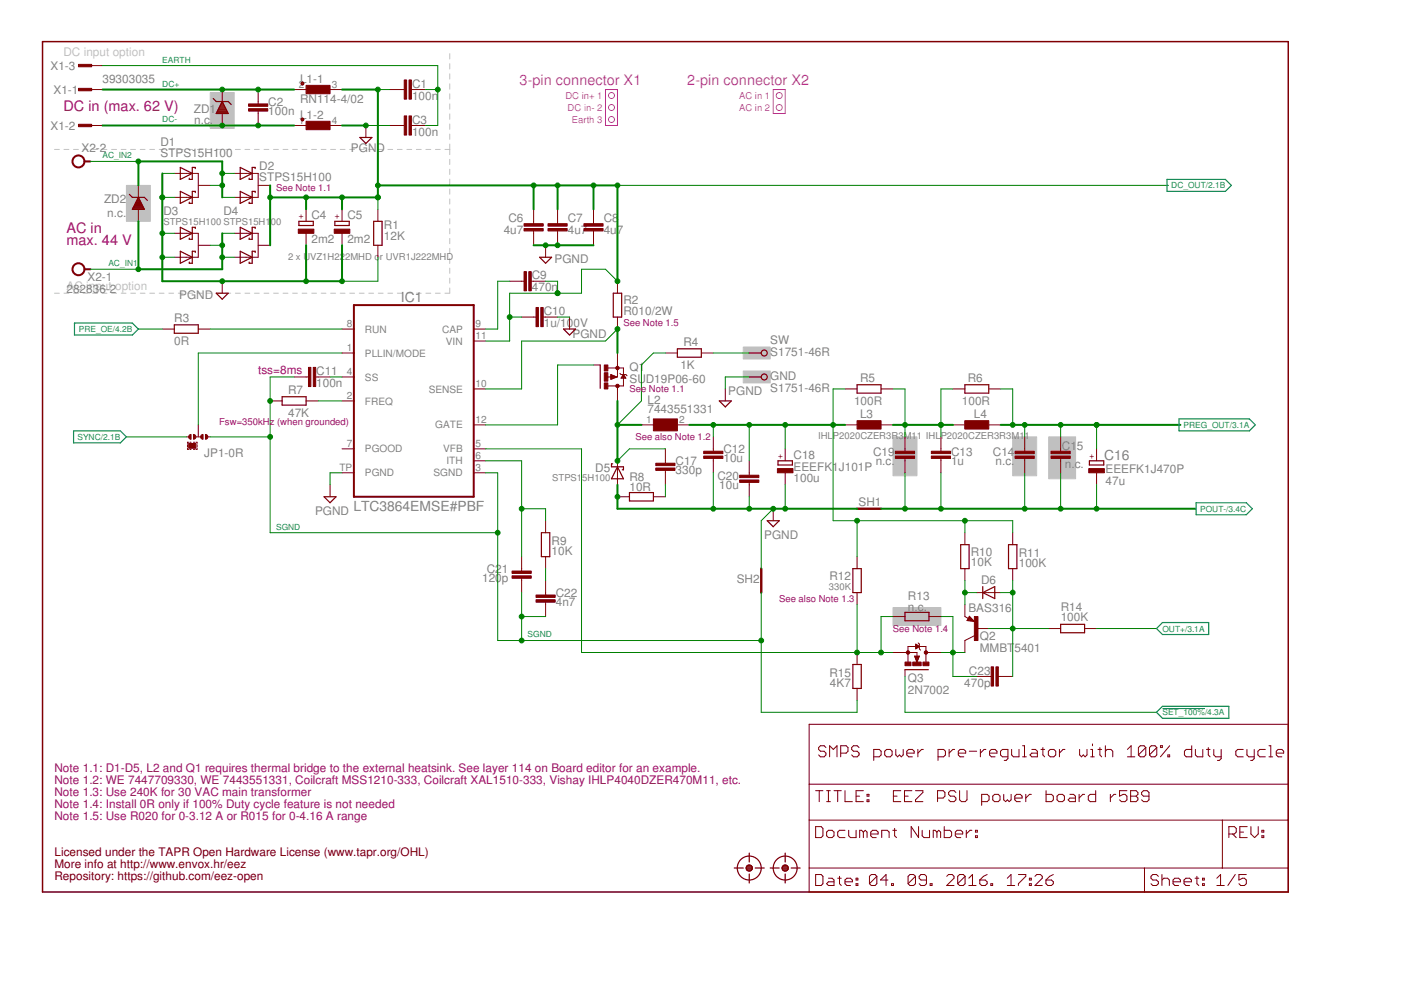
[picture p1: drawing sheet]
<svg xmlns="http://www.w3.org/2000/svg" width="297mm" height="210mm" viewBox="0 0 297 210" stroke-linecap="round" stroke-linejoin="round" font-family="sans-serif">
<g fill="#c0c0c0" stroke="#c0c0c0" stroke-width=".21">
<path d="M222.3 92.6h5.7v8.9h-5.7z"/>
<path d="M189.3 92.6h5.1v8.3h-5.1z"/>
<path d="M189.3 128.8h10.2v3.8h-10.2z"/>
<path d="M44.6 19.6h5.1v7.6h-5.1z"/>
<path d="M26.8 39.3h5.1v7.6h-5.1z"/>
<path d="M157.6 73.6h5.7v2.5h-5.7z"/>
<path d="M157.6 78.7h5.7v2.5h-5.7z"/>
<path d="M214.7 92.6h5.1v8.3h-5.1z"/>
</g>
<g fill="none" stroke="#c0c0c0" stroke-width=".21">
<path d="M95.4 11.4v1.1M95.4 13.5v1.1M95.4 15.6v1.2M95.4 17.8v1.1M95.4 19.9v1.1M11.6 31.7h1M13.6 31.7h1M15.6 31.7h1M17.6 31.7h1M19.6 31.7h1.1M21.7 31.7h1M23.7 31.7h1"/>
<path d="M25.7 31.7h1M27.7 31.7h1M29.7 31.7h1.1M31.7 31.7h1.1M33.8 31.7h1M35.8 31.7h1M37.8 31.7h1M39.8 31.7h1.1M41.8 31.7h1.1M43.9 31.7h1M45.9 31.7h1M47.9 31.7h1"/>
<path d="M49.9 31.7h1M51.9 31.7h1.1M54 31.7h1M56 31.7h1M58 31.7h1M60 31.7h1M62 31.7h1.1M64.1 31.7h1M66.1 31.7h1M68.1 31.7h1M70.1 31.7h1M72.1 31.7h1.1"/>
<path d="M74.1 31.7h1.1M76.2 31.7h1M78.2 31.7h1M80.2 31.7h1M82.2 31.7h1M84.2 31.7h1.1M86.3 31.7h1M88.3 31.7h1M90.3 31.7h1M92.3 31.7h1M94.3 31.7h1.1M95.4 22v1.2"/>
<path d="M95.4 24.2v1.1M95.4 26.3v1.1M95.4 28.4v1.1M95.4 30.5v2.3M95.4 33.8v1.1M95.4 35.9v1.1M95.4 38v1.1M95.4 40.1v1.1M95.4 42.2v1.1M95.4 44.3v1.1M95.4 46.4v1.1M95.4 48.5v1.1"/>
<path d="M95.4 50.6v1.1M95.4 52.7v1.1M95.4 54.8v1.1M95.4 56.9v1.1M95.4 59v1M11.6 62.2h1M13.6 62.2h1M15.6 62.2h1M17.6 62.2h1M19.6 62.2h1.1M21.7 62.2h1M23.7 62.2h1"/>
<path d="M25.7 62.2h1M27.7 62.2h1M29.7 62.2h1.1M31.7 62.2h1.1M33.8 62.2h1M35.8 62.2h1M37.8 62.2h1M39.8 62.2h1.1M41.8 62.2h1.1M43.9 62.2h1M45.9 62.2h1M47.9 62.2h1"/>
<path d="M49.9 62.2h1M51.9 62.2h1.1M54 62.2h1M56 62.2h1M58 62.2h1M60 62.2h1M62 62.2h1.1M64.1 62.2h1M66.1 62.2h1M68.1 62.2h1M70.1 62.2h1M72.1 62.2h1.1"/>
<path d="M74.1 62.2h1.1M76.2 62.2h1M78.2 62.2h1M80.2 62.2h1M82.2 62.2h1M84.2 62.2h1.1M86.3 62.2h1M88.3 62.2h1M90.3 62.2h1M92.3 62.2h1M95.4 61.1v1.1h-1.1"/>
</g>
<g fill="none" stroke="#800000" stroke-width=".21">
<path d="M19.2 19h2.5M19.2 13.9h2.5M47.1 19v2.5M54.7 19v3M62.4 19h2.5M70 19h2.5M82.7 19h3M87.2 19h3.1M19.2 26.6h2.5M29.3 39.3v2.5M37 36.8h5v5h-5M42 39.3h2.6"/>
<path d="M47.1 24.1v2.5M49.7 36.8h5v5h-5M54.7 39.3h2.6M54.7 23.6v3M62.4 26.6h2.5M70 26.6h2.5M77.6 26.6v2.5M82.7 26.6h3M87.2 26.6h3.1M29.3 44.4v2.5M37 49.5h5v5h-5M42 52h2.6"/>
<path d="M47.1 59.6v2.6M49.7 49.5h5v5h-5M54.7 52h2.6M64.9 44.4v2.5M64.9 49.5v2.5M72.5 44.4v2.5M72.5 49.5v2.5M80.1 44.4v2.5M80.1 52v2.5M108.1 59.6h3M112.6 59.6h3.1M113.1 44.4v3"/>
<path d="M113.1 49v3M115.7 52v2.5M118.2 44.4v3M118.2 49v3M125.8 44.4v3M125.8 49v3M130.9 59.6v2.6M34.4 69.8h2.6M42 69.8h2.6M62.4 79.9h3M66.9 79.9h3.1M72.5 79.9h2.5"/>
<path d="M72.5 74.8h2.5M72.5 69.8h2.5M100.4 72.3h2.6M100.4 69.8h2.6M110.6 67.2h3M115.2 67.2h3M120.8 67.2v2.6M125.8 77.4h1.5M128.9 78h3.3v3.8h-3.3M129.5 79.4l1.3 .5-1.3 .5zM129.5 80h1.2M129.5 79.8h1.1"/>
<path d="M129.5 79.7h.8M129.5 79.6h.5M129.5 79.5h.2M130.9 67.2v2.6M130.9 74.8v5.1h-2.1M131.4 79.2l.3 .2h1l.2 .3M131.8 80h.7M131.9 79.8h.6M132 79.7h.4M132.1 79.6h.2M132.1 79.5h.1M132.2 79.4l.5 .8h-1z"/>
<path d="M141.1 74.8h2.5M148.7 74.8h2.5M39.5 92.6h.8M39.8 94.3v.5M39.8 95v.3h.2M40 93.8h-.2v.2M40.3 93.8h.2M40.3 95.3h.2M41 93.8h.3M41 95.3h.3M41.5 92.6h1M41.5 93.8h.3v.2"/>
<path d="M41.8 94.3v.5M41.8 95v.3h-.3M42 90.1v2.5M43.8 92.6h.8M57.3 85h2.5M64.9 85h2.5M72.5 85h2.5M72.5 95.2h2.5M100.4 82.5h2.6M100.4 90.1h2.6M100.4 95.2h2.6M100.4 97.7h2.6"/>
<path d="M129.5 80.3h.3M129.5 80.2h.6M129.5 80.1h.9M130.9 81.8v3.2M130.9 97.7v5.1M131.7 80.1h.9M136 90.1h2.5M141.1 95.2v3M141.1 99.7v3.1M143.6 90.1h2.6M151.2 92.6v3.1M151.2 97.2v3"/>
<path d="M153.8 82.5v2.5M158.9 97.7v3.1M166.5 95.2v2.5M179.2 82.5h2.5M179.2 90.1h2.5M186.8 82.5h2.5M186.8 90.1h2.5M191.9 92.6v3.1M191.9 97.2v3M199.5 92.6v3.1M199.5 97.2v3M202 82.5h2.6"/>
<path d="M202 90.1h2.6M209.6 82.5h2.6M209.6 90.1h2.6M217.3 92.6v3.1M217.3 97.2v3M224.9 92.6v3.1M224.9 97.2v3M232.5 95.2v2.5M70 102.8v2.5M72.5 100.2h2.5M100.4 100.2h2.6M110.6 118v3.1"/>
<path d="M115.7 110.4v2.5M115.7 118v2.6M130.9 105.3h2.6M138.5 105.3h2.6M158.9 102.3v3M163.9 107.9v2.5M166.5 100.2v2.6M181.7 118v2.6M204.6 112.9v2.6M214.7 112.9v2.6M232.5 100.2v2.6M110.6 122.6v3"/>
<path d="M115.7 123.1v3.1M115.7 127.7v3M181.7 125.6v2.6M181.7 138.3v2.6M189.3 138.3h5.1v.9M189.3 130.7h2.6M193.9 139.1h1l-.5 1.3zM193.9 139.2h1M194 139.3h.8M194 139.4h.8M194.1 139.6h.6M194.1 139.7h.6"/>
<path d="M194.2 136.6l.7 .5-.7 .5zM194.2 137.5h.1M194.2 137.4h.2M194.2 137.3h.4M194.2 137.1h.6M194.2 137h.6M194.2 136.9h.5M194.2 136.8h.3M194.2 136.7h.1M194.2 139.8h.4M194.2 139.9h.4M194.7 136.3l.2 .3v1l.3 .2"/>
<path d="M196.3 138.3h3.2M197 130.7h2.5M204.6 120.6v2.5M204.6 128.2v2.5l.7 .4M205.5 130.7l1.1 1.1-1.6-.2zM206.6 134.8l-2 1v2.5M207.1 133.3h2.5M207.1 125.6h5.1M214.7 120.6v2.5M222.3 133.3h2.6M230 133.3h2.5M171.6 153.6h101.5v35.5h-101.5z"/>
<path d="M175.1 158.5l-.4-.4h-.8l-.3 .4v.4l.3 .4h.8l.4 .4v.4l-.4 .4h-.8l-.3-.4M178.2 159.7h1.2l.4-.4v-.8l-.4-.4h-1.2v2.4M181.7 146v2.5M182.1 158.5l-.4-.4h-.7l-.4 .4v.4l.4 .4h.7l.4 .4v.4l-.4 .4h-.7l-.4-.4M187.6 159.3l.4-.4h.8l.3 .4v.8l-.3 .4h-.8l-.4-.4zM189.9 158.9v1.2l.4 .4 .4-.4 .4 .4 .4-.4v-1.2M191.9 142v1.4M192.3 159.7h1.5v-.4l-.4-.4h-.7l-.4 .4v.8l.4 .4h.7M194.3 140h.2M194.3 140.1h.2M194.4 140.3h.1M194.6 158.9v1.6"/>
<path d="M195.8 158.9h-.4l-.8 .8M196.3 140.3v-3.2h-3.8v3.3M201.2 158.9v1.6M202.4 158.9h-.4l-.8 .8M203.2 159.7h1.5v-.4l-.4-.4h-.7l-.4 .4v.8l.4 .4h.7M205.5 159.3h1.6M207.1 143.4h3M207.9 158.9v1.6M209 158.9h-.4l-.7 .8M209.8 159.7h1.6v-.4l-.4-.4h-.8l-.4 .4v.8l.4 .4h.8M211.7 143.4h3M214.5 158.9v1.2l.4 .4h1.1v-1.6"/>
<path d="M216.8 158.1h.4v2.4M218.8 158.9h.7l.4 .4v1.2h-1.1l-.4-.4 .4-.4h1.1M220.7 158.9h.8M221.1 158.5v1.6l.4 .4M222.3 159.3l.4-.4h.7l.4 .4v.8l-.4 .4h-.7l-.4-.4zM224.6 158.9v1.6M225.8 158.9h-.4l-.8 .8M228.9 158.9v1.2l.4 .4 .4-.4 .4 .4 .4-.4v-1.2M231.2 158.9h.4v1.6M231.6 157.7v.4M232.8 158.9h.8M233.2 158.5v1.6l.4 .4"/>
<path d="M234.4 159.3l.3-.4h.8l.4 .4v1.2M234.4 158.1v2.4M239 158.9l.8-.8v2.4M242.9 158.5l-.4-.4h-.7l-.4 .4v1.6M242.9 158.5v1.6l-.4 .4h-.7l-.4-.4M242.9 158.5l-1.5 1.6M245.3 158.5l-.4-.4h-.8l-.4 .4v1.6M245.3 158.5v1.6l-.4 .4h-.8l-.4-.4M245.3 158.5l-1.6 1.6M246 158.1h.4v.4h-.4zM248 158.1l-2 2.4M252.7 158.1v2.4h-1.2l-.4-.4v-.8l.4-.4h1.2"/>
<path d="M253.4 158.9v1.2l.5 .4h1.1v-1.6M255.8 158.9h.8M256.2 158.5v1.6l.4 .4M257.3 158.9v1.2l.4 .4h1.2M258.9 158.9v1.9l-.4 .4h-.4M263.6 158.9h-1.2l-.4 .4v.8l.4 .4h1.2M264.4 158.9v1.2l.4 .4h1.1M265.9 158.9v1.9l-.4 .4h-.3M268.3 158.9h-1.2l-.4 .4v.8l.4 .4h1.2M269 158.1h.4v2.4M270.6 159.7h1.6v-.4l-.4-.4h-.8l-.4 .4v.8l.4 .4h.8M171.6 173.9h101.5"/>
<path d="M171.6 166.3h101.5M172.9 175.3h1.2l.4 .3v1.6l-.4 .4h-1.2zM172.9 167.6h1.6M173.7 167.6v2.4M175.3 176.4l.3-.4h.8l.4 .4v.8l-.4 .4h-.8l-.3-.4zM175.3 167.6h.7M175.3 170h.7M175.6 167.6v2.4M175.9 160.5v-2.4l.8 .8 .8-.8v2.4M176.8 167.6h1.6M177.6 167.6v2.4M179.2 167.6v2.4h1.5"/>
<path d="M179.2 176h-1.2l-.4 .4v.8l.4 .4h1.2M179.9 176v1.2l.4 .4h1.2v-1.6M181.5 168.8h.8M183 167.6h-1.5v2.4h1.5M183 176.4l-.3-.4h-.4v1.6M183 176.4l.5-.4 .3 .4v1.2M183 176.4v1.2M183.8 169.6h.4v.4h-.4zM183.8 168.4h.4v.4h-.4zM184.6 176.8h1.6v-.4l-.4-.4h-.8l-.4 .4v.8l.4 .4h.8M185.3 160.5h1.1l.4-.4v-.8l-.4-.4h-1.1v2.3M186.9 177.6v-1.6h1.2l.4 .4v1.2"/>
<path d="M189.3 176h.8M189.4 168.8h.8M189.7 175.6v1.6l.4 .4M191 167.6h-1.6v2.4h1.6M191.8 168.8h.8M193.3 167.6h-1.5v2.4h1.5M194.1 167.6h1.6v.4l-1.6 1.6v.4h1.6M194.8 175.3v2.3l-1.6-2.3v2.3M195.5 176v1.2l.4 .4h1.2v-1.6M198.6 176.4l-.4-.4h-.3v1.6M198.6 176.4v1.2M198.6 176.4l.4-.4 .4 .4v1.2"/>
<path d="M198.8 169.2h1.2l.3-.4v-.8l-.3-.4h-1.2v2.4M198.9 160.5h1.2l.3-.4v-.8l-.3-.4h-1.2v2.3M200.2 175.3v2.3h1.2l.4-.4v-.8l-.4-.4h-1.2M202.5 176.8h1.6v-.4l-.4-.4h-.8l-.4 .4v.8l.4 .4h.8M202.7 168l-.4-.4h-.8l-.4 .4v.4l.4 .4h.8l.4 .4v.4l-.4 .4h-.8l-.4-.4M203.5 167.6v2l.4 .4h.7l.4-.4v-2M204.9 176v1.6M206.1 176h-.4l-.8 .8M206.8 177.2h.4v.4h-.4zM206.8 176h.4v.4h-.4zM208.1 170h1.2l.4-.4v-.8l-.4-.4h-1.2v2.4M210.5 168.8l.4-.4h.7l.4 .4v.8l-.4 .4h-.7l-.4-.4z"/>
<path d="M212.8 168.4v1.2l.4 .4 .4-.4 .4 .4 .4-.4v-1.2M213.7 160.5h-1.2l-.4-.4v-.8l.4-.4h1.2v1.9l-.4 .4h-.4M215.2 169.2h1.5v-.4l-.4-.4h-.8l-.3 .4v.8l.3 .4h.8M216.8 160.5h.8M217.5 168.4v1.6M218.7 168.4h-.4l-.8 .8M221.8 167.6v2.4h1.1l.4-.4v-.8l-.4-.4h-1.1M224.1 168.8l.4-.4h.8l.4 .4v.8l-.4 .4h-.8l-.4-.4zM226.8 168.4h.8l.4 .4v1.2h-1.2l-.3-.4 .3-.4h1.2M228.8 168.4v1.6M230 168.4h-.4l-.8 .8M231.2 160.5h.8"/>
<path d="M232.3 167.6v2.4h-1.2l-.4-.4v-.8l.4-.4h1.2M235.4 168.4v1.6M236.6 168.4h-.4l-.8 .8M238.9 167.6h-1.5v1.2l.7-.4h.4l.4 .4v.8l-.4 .4h-.7l-.4-.4M239 160.5h1.6M239.7 167.6h1.2l.4 .4v.4l-.4 .4 .4 .4v.4l-.4 .4h-1.2zM239.7 168.8h1.2M243.6 168.8h-1.2l-.4-.4v-.4l.4-.4h.8l.4 .4v1.6l-.4 .4h-.8l-.4-.4M247.6 160.1h.4v.4h-.4zM259.2 173.9v10.1M260.5 176.8h1.2l.4-.4v-.8l-.4-.3h-1.2v2.3M261.3 176.8l.8 .8"/>
<path d="M262.9 176.4h.8M264.4 175.3h-1.5v2.3h1.5M265.2 175.3v1.5l.8 .8 .8-.8v-1.5M267.5 177.2h.4v.4h-.4zM267.5 176h.4v.4h-.4zM269 160.5h.8M171.6 184h101.5M172.9 185.4h1.2l.4 .4v1.6l-.4 .3h-1.2zM175.6 186.2h.8l.4 .4v1.1h-1.2l-.3-.3 .3-.4h1.2M177.6 186.2h.8M178 185.8v1.6l.4 .3M179.2 187h1.5v-.4l-.4-.4h-.7l-.4 .4v.8l.4 .3h.7"/>
<path d="M181.5 187.4h.4v.3h-.4zM181.5 186.2h.4v.4h-.4zM185.9 185.8v1.6l-.4 .3h-.8l-.4-.3M185.9 185.8l-.4-.4h-.8l-.4 .4v1.6M185.9 185.8l-1.6 1.6M188.3 186.6h-1.6l1.2-1.2v2.3M189 187.4h.4v.3h-.4zM194.1 185.8v1.6l-.4 .3h-.8l-.4-.3M194.1 185.8l-.4-.4h-.8l-.4 .4v1.6M194.1 185.8l-1.6 1.6M196.4 186.6h-1.1l-.4-.4v-.4l.4-.4h.7l.4 .4v1.6l-.4 .3h-.7l-.4-.3M197.2 187.4h.4v.3h-.4z"/>
<path d="M200.7 185.8l.4-.4h.8l.4 .4v.4l-1.6 1.5h1.6M204.6 185.8v1.6l-.4 .3h-.7l-.4-.3M204.6 185.8l-.4-.4h-.7l-.4 .4v1.6M204.6 185.8l-1.5 1.6M205.4 187.7h1.5M205.4 186.2l.8-.8v2.3M207.7 186.6h1.2l.4 .4v.4l-.4 .3h-.8l-.4-.3zM209.3 185.4l-.8 .4-.8 .8M210.1 187.4h.4v.3h-.4zM213.6 187.7h1.5M213.6 186.2l.8-.8v2.3M215.9 185.4h1.6v.4l-1.6 1.6v.3"/>
<path d="M218.2 187.4h.5v.3h-.5zM218.2 186.2h.5v.4h-.5zM219.4 185.8l.4-.4h.8l.4 .4v.4l-1.6 1.5h1.6M221.8 186.6h1.1l.4 .4v.4l-.4 .3h-.7l-.4-.3zM223.3 185.4l-.8 .4-.7 .8M242.7 184v5.1M245.6 185.8l-.4-.4h-.8l-.4 .4v.4l.4 .4h.8l.4 .4v.4l-.4 .3h-.8l-.4-.3M246.4 186.6l.4-.4h.7l.4 .4v1.1M246.4 185.4v2.3M248.7 187h1.6v-.4l-.4-.4h-.8l-.4 .4v.8l.4 .3h.8M251 187h1.6v-.4l-.4-.4h-.8l-.4 .4v.8l.4 .3h.8M253.4 186.2h.8"/>
<path d="M253.8 185.8v1.6l.4 .3M255 187.4h.3v.3h-.3zM255 186.2h.3v.4h-.3zM258 187.7h1.6M258 186.2l.8-.8v2.3M261.9 185.4l-1.6 2.3M264.2 185.4h-1.5v1.2l.8-.4h.3l.4 .4v.8l-.4 .3h-.7l-.4-.3"/>
</g>
<path d="M9 8.8h264.1v180.3h-264.1z" fill="none" stroke="#800000" stroke-width=".32"/>
<g fill="none" stroke="#800000" stroke-width=".25">
<path d="M63.9 17.6a.26 .26 0 0 0 .2 .4 .26 .26 0 0 0 .2-.4M63.9 17.6l.2-.1 .2 .1M63.9 17.8h.5M63.9 17.6h.4M38.2 35.5l2.6 1.3-2.6 1.2zM41.4 35.8v-.3h-.6v2.5h-.7v-.2M45.2 20.9l.6 .6h2.6l.6 .7M46 23.8h2.3M46.1 23.6h2.1M46.2 23.4h1.8M46.3 23.2h1.6M46.4 22.9h1.4"/>
<path d="M46.5 22.7h1.2M46.6 22.5h1M46.7 22.3h.8M46.9 22h.5M47 21.8h.3M47.1 21.6h.1M47.1 21.5l1.3 2.6-2.6-.1zM50.9 35.5l2.6 1.3-2.6 1.2zM54.1 35.8v-.3h-.6v2.5h-.7v-.2M63.9 25.4h.5M64 25.1h.3M64.3 25.1a.26 .26 0 0 0-.3 0 .26 .26 0 0 0-.1 .3"/>
<path d="M64.3 25.1a.26 .26 0 0 1 0 .5 .26 .26 0 0 1-.4-.2M76.3 29.1h2.5l-1.2 1.3zM27.4 41.2l.7 .6h2.5l.6 .7M28.1 44.3h2.4M28.2 44h2.2M28.3 43.8h2M28.5 43.6h1.7M28.6 43.4h1.5M28.7 43.1h1.3M28.8 42.9h1.1M28.9 42.7h.9M29 42.5h.7"/>
<path d="M29.1 42.2h.4M29.2 42h.2M29.3 41.8l1.3 2.6h-2.5zM38.2 40.6l2.6 1.2-2.6 1.3zM38.2 48.2l2.6 1.3-2.6 1.2zM38.2 53.3l2.6 1.2-2.6 1.3zM41.4 40.8v-.2h-.6v2.5h-.7v-.2M41.4 48.5v-.3h-.6v2.5h-.7v-.2M41.4 53.5v-.2h-.6v2.5h-.7v-.2M50.9 40.6l2.6 1.2-2.6 1.3zM50.9 48.2l2.6 1.3-2.6 1.2zM50.9 53.3l2.6 1.2-2.6 1.3z"/>
<path d="M54.1 40.8v-.2h-.6v2.5h-.7v-.2M54.1 48.5v-.3h-.6v2.5h-.7v-.2M54.1 53.5v-.2h-.6v2.5h-.7v-.2M63.4 46.9h3v.9h-3zM71 46.9h3v.9h-3zM79.2 46.9h1.8v5.1h-1.8zM114.4 54.5h2.5l-1.2 1.3zM37 68.9h5v1.8h-5zM45.8 62.2h2.6l-1.3 1.2zM119.5 69.8h2.5l-1.2 1.2zM127.3 77.4v4.9M130 62.2h1.8v5h-1.8z"/>
<path d="M143.6 74h5.1v1.7h-5.1zM158.9 74.8h2.5M158.9 79.9h2.5M59.8 84.1h5.1v1.8h-5.1zM129.9 98.3h-.3v.7h2.6v.6h-.3M130.9 99l1.3 2.5h-2.6zM152.5 85h2.5l-1.2 1.3zM165 97.7h3v.9h-3zM181.7 81.6h5.1v1.8h-5.1zM204.6 81.6h5v1.8h-5zM231 97.7h3v.9h-3zM68.7 105.3h2.5l-1.2 1.3z"/>
<path d="M114.8 112.9h1.8v5.1h-1.8zM133.5 104.4h5v1.8h-5zM162.7 110.4h2.5l-1.3 1.3zM203.7 115.5h1.8v5.1h-1.8zM213.8 115.5h1.8v5.1h-1.8zM180.8 120.6h1.8v5h-1.8zM191.9 129.8h5.1v1.8h-5.1zM205.6 131.4h.4l-.4-.3-.3 .4 1.1 .1-.8-.7-.4 .6M208.4 125.6l2.5-1.2v2.5zM208.4 124.4v2.5M224.9 132.4h5.1v1.8h-5.1zM180.8 140.9h1.8v5.1h-1.8z"/>
<path d="M191.9 142h4.9M155.7 184h1.9M158.2 184h1.3M158.2 184.2h1.2M158.3 183.8h1.1M158.4 184.5h.9M158.4 183.6h.9M158.9 180.9v1.9M158.9 185.3v1.9M160.1 184h1.9M163.3 184h1.9M165.8 184h1.3"/>
<path d="M165.9 184.2h1.2M165.9 183.8h1.1M166 184.5h.9M166.1 183.6h.8M166.5 180.9v1.9M166.5 185.3v1.9M167.7 184h2"/>
<circle cx="162" cy="74.8" r=".64"/>
<circle cx="162" cy="79.9" r=".64"/>
<circle cx="158.9" cy="184" r=".64"/>
<circle cx="158.9" cy="184" r="2.54"/>
<circle cx="166.5" cy="184" r=".64"/>
<circle cx="166.5" cy="184" r="2.54"/>
</g>
<g fill="#800000" stroke="#800000" stroke-width=".21">
<path d="M116.2 48.5h4v.5h-4z"/>
<path d="M116.2 47.4h4v.5h-4z"/>
<path d="M149.2 96.7h4.1v.5h-4.1z"/>
<path d="M149.2 95.7h4.1v.5h-4.1z"/>
<path d="M139 99.2h4.1v.5h-4.1z"/>
<path d="M139 98.2h4.1v.5h-4.1z"/>
<path d="M206.6 130.7h.7v5.1h-.7z"/>
<path d="M156.8 101.8h4.1v.5h-4.1z"/>
<path d="M156.8 100.8h4.1v.5h-4.1z"/>
<path d="M111.1 48.5h4.1v.5h-4.1z"/>
<path d="M111.1 47.4h4.1v.5h-4.1z"/>
<path d="M113.6 127.2h4.1v.5h-4.1z"/>
<path d="M113.6 126.2h4.1v.5h-4.1z"/>
<path d="M108.6 122.1h4v.5h-4z"/>
<path d="M108.6 121.1h4v.5h-4z"/>
<path d="M114.7 65.2h.5v4.1h-.5z"/>
<path d="M113.6 65.2h.6v4.1h-.6z"/>
<path d="M204.6 89.2h5v1.8h-5z"/>
<path d="M181.7 89.2h5.1v1.8h-5.1z"/>
<path d="M128.1 81.2h.8v1.3h-.8z"/>
<path d="M128.1 77.4h.8v1.3h-.8z"/>
<path d="M128.1 79h.8v1.8h-.8z"/>
<path d="M112.1 57.6h.5v4.1h-.5z"/>
<path d="M111.1 57.6h.5v4.1h-.5z"/>
<path d="M66.4 77.9h.5v4.1h-.5z"/>
<path d="M65.4 77.9h.5v4.1h-.5z"/>
<path d="M191.9 140.4h1.2v.7h-1.2z"/>
<path d="M195.7 140.4h1.3v.7h-1.3z"/>
<path d="M193.5 140.4h1.8v.7h-1.8z"/>
<path d="M189.8 95.7h4.1v.5h-4.1z"/>
<path d="M189.8 96.7h4.1v.5h-4.1z"/>
<path d="M222.8 96.7h4.1v.5h-4.1z"/>
<path d="M222.8 95.7h4.1v.5h-4.1z"/>
<path d="M63.2 48.6h3.3v.9h-3.3z"/>
<path d="M40 94h1.5v1h-1.5z"/>
<path d="M70.9 48.6h3.3v.9h-3.3z"/>
<path d="M230.8 99.4h3.3v.8h-3.3z"/>
<path d="M211.2 141.4h.5v4.1h-.5z"/>
<path d="M210.1 141.4h.6v4.1h-.6z"/>
<path d="M123.8 48.5h4.1v.5h-4.1z"/>
<path d="M123.8 47.4h4.1v.5h-4.1z"/>
<path d="M85.7 17h.5v4h-.5z"/>
<path d="M86.7 17h.5v4h-.5z"/>
<path d="M86.7 24.6h.5v4h-.5z"/>
<path d="M85.7 24.6h.5v4h-.5z"/>
<path d="M52.7 22h4.1v.5h-4.1z"/>
<path d="M52.7 23.1h4.1v.5h-4.1z"/>
<path d="M138.5 88.8h5.1v2.6h-5.1z"/>
<path d="M164.8 99.4h3.3v.8h-3.3z"/>
<path d="M64.9 25.7h5.1v1.8h-5.1z"/>
<path d="M64.9 18.1h5.1v1.8h-5.1z"/>
<path d="M16.6 18.7h2.8v.5h-2.8z"/>
<path d="M16.6 26.4h2.8v.5h-2.8z"/>
<path d="M16.6 13.7h2.8v.5h-2.8z"/>
<path d="M197.5 96.7h4v.5h-4z"/>
<path d="M197.5 95.7h4v.5h-4z"/>
<path d="M215.2 96.7h4.1v.5h-4.1z"/>
<path d="M215.2 95.7h4.1v.5h-4.1z"/>
</g>
<path d="M181.7 107.9h5.1M161.4 120.6v5" fill="none" stroke="#800000" stroke-width=".51"/>
<g fill="#800000" stroke="#800000" stroke-width=".21">
<path d="M43.6 92.1a.51 .51 0 0 1 .5 .5 .51 .51 0 0 1-.5 .5z" fill-rule="evenodd"/>
<path d="M41 92.1a.51 .51 0 0 1 .5 .5 .51 .51 0 0 1-.5 .5z" fill-rule="evenodd"/>
<path d="M42.7 92.3l.4-.2v1l-.5-.3z" fill-rule="evenodd"/>
<path d="M40.1 92.3l.4-.2v1l-.5-.3z" fill-rule="evenodd"/>
<circle cx="130.9" cy="78" r=".36"/>
<circle cx="130.9" cy="81.8" r=".36"/>
<circle cx="196.3" cy="138.3" r=".36"/>
<circle cx="192.5" cy="138.3" r=".36"/>
</g>
<g fill="none" stroke="#800000" stroke-width=".42">
<path d="M17.9 34.2h1.3M17.9 57.1h1.3M75 64.7h25.4v40.6h-25.4z"/>
<circle cx="16.6" cy="34.2" r="1.27"/>
<circle cx="16.6" cy="57.1" r="1.27"/>
</g>
<g fill="none" stroke="#008000" stroke-width=".21">
<path d="M21.7 13.9h71.1v12.7h-2.5M80.1 19h2.6M90.3 19h2.5M19.2 34.2h10.1M34.4 36.8h2.6M44.6 39.3h2.5M47.1 36.8h2.6M77.6 26.6h5.1M130.9 39.3h116.8M19.2 57.1h10.1M34.4 41.8h2.6M34.4 49.5h2.6"/>
<path d="M34.4 54.5h2.6M44.6 52h2.5M47.1 41.8h2.6M47.1 49.5h2.6M47.1 54.5h2.6M80.1 54.5v5.1h-7.6M80.1 41.8v2.6M108.1 59.6h-2.6v10.2h-2.5M115.7 59.6h2.5v2.6M130.9 59.6l-2.5-2.5h-5.1v5.1h-15.2v10.1h-5.1M29.3 69.8h5.1M44.6 69.8h27.9"/>
<path d="M62.4 79.9h-5.1v33h48.2M70 79.9h2.5M72.5 74.8h-30.5v15.3M108.1 67.2h2.5M118.2 67.2h2.6M125.8 77.4h-7.6v12.7h-15.2M130.9 69.8l-2.5 2.5h-17.8v10.2h-7.6M141.1 74.8h-2.6l-2.5 2.6v7.6l-5.1 5.1M151.2 74.8h7.7M158.9 79.9h-5.1v2.6M26.8 92.6h12.7M44.6 92.6h12.7"/>
<path d="M67.4 85h5.1M103 95.2h20.3v43.1h66M103 97.7h7.6v20.3M141.1 95.2h-7.6l-2.6 2.5M151.2 90.1v2.5M158.9 90.1v7.6M166.5 90.1v5.1M179.2 82.5h-2.6v27.9h38.1v2.5M189.3 82.5h2.6v10.1M202 82.5h-2.5v10.1M212.2 82.5h2.5v7.6M217.3 90.1v2.5"/>
<path d="M224.9 90.1v2.5M232.5 90.1v5.1M72.5 100.2h-2.5v2.6M103 100.2h2.5v35.6h55.9M110.6 107.9h5.1v2.5M141.1 102.8v2.5M151.2 100.2v7.7M158.9 105.3v2.6M163.9 107.9l-2.5 2.5v10.2M166.5 102.8v5.1M181.7 110.4v7.6M191.9 100.2v7.7"/>
<path d="M199.5 100.2v7.7M204.6 110.4v2.5M217.3 100.2v7.7M224.9 100.2v7.7M232.5 102.8v5.1M110.6 130.7h5.1M110.6 125.6v10.2M115.7 120.6v2.5M161.4 125.6v25.4h20.3v-2.5M181.7 128.2v10.1M189.3 130.7h-2.5v7.6M199.5 138.3h5.1"/>
<path d="M199.5 130.7h2.5v12.7h5.1M204.6 125.6h2.5M204.6 123.1v5.1M209.6 133.3h12.7M212.2 125.6h2.5M214.7 123.1v20.3M232.5 133.3h12.7M191.9 143.4v7.6h53.3"/>
</g>
<g fill="#008000" stroke="#008000" stroke-width=".21">
<circle cx="163.9" cy="107.9" r=".51"/>
<circle cx="158.9" cy="107.9" r=".51"/>
<circle cx="151.2" cy="107.9" r=".51"/>
<circle cx="130.9" cy="105.3" r=".51"/>
<circle cx="166.5" cy="107.9" r=".51"/>
<circle cx="115.7" cy="52" r=".51"/>
<circle cx="118.2" cy="52" r=".51"/>
<circle cx="77.6" cy="26.6" r=".51"/>
<circle cx="47.1" cy="59.6" r=".51"/>
<circle cx="64.9" cy="59.6" r=".51"/>
<circle cx="34.4" cy="41.8" r=".51"/>
<circle cx="34.4" cy="49.5" r=".51"/>
<circle cx="34.4" cy="54.5" r=".51"/>
<circle cx="72.5" cy="59.6" r=".51"/>
<circle cx="113.1" cy="39.3" r=".51"/>
<circle cx="118.2" cy="39.3" r=".51"/>
<circle cx="130.9" cy="59.6" r=".51"/>
<circle cx="118.2" cy="62.2" r=".51"/>
<circle cx="64.9" cy="41.8" r=".51"/>
<circle cx="57.3" cy="41.8" r=".51"/>
<circle cx="80.1" cy="41.8" r=".51"/>
<circle cx="130.9" cy="39.3" r=".51"/>
<circle cx="72.5" cy="41.8" r=".51"/>
<circle cx="125.8" cy="39.3" r=".51"/>
<circle cx="108.1" cy="67.2" r=".51"/>
<circle cx="80.1" cy="19" r=".51"/>
<circle cx="80.1" cy="39.3" r=".51"/>
<circle cx="181.7" cy="138.3" r=".51"/>
<circle cx="186.8" cy="138.3" r=".51"/>
<circle cx="214.7" cy="133.3" r=".51"/>
<circle cx="214.7" cy="125.6" r=".51"/>
<circle cx="204.6" cy="125.6" r=".51"/>
<circle cx="204.6" cy="110.4" r=".51"/>
<circle cx="158.9" cy="90.1" r=".51"/>
<circle cx="151.2" cy="90.1" r=".51"/>
<circle cx="181.7" cy="110.4" r=".51"/>
<circle cx="176.6" cy="90.1" r=".51"/>
<circle cx="166.5" cy="90.1" r=".51"/>
<circle cx="110.6" cy="107.9" r=".51"/>
<circle cx="130.9" cy="90.1" r=".51"/>
<circle cx="130.9" cy="97.7" r=".51"/>
<circle cx="110.6" cy="130.7" r=".51"/>
<circle cx="161.4" cy="135.8" r=".51"/>
<circle cx="110.6" cy="135.8" r=".51"/>
<circle cx="57.3" cy="85" r=".51"/>
<circle cx="57.3" cy="92.6" r=".51"/>
<circle cx="105.5" cy="112.9" r=".51"/>
<circle cx="130.9" cy="69.8" r=".51"/>
<circle cx="202" cy="138.3" r=".51"/>
<circle cx="199.5" cy="90.1" r=".51"/>
<circle cx="191.9" cy="90.1" r=".51"/>
<circle cx="47.1" cy="39.3" r=".51"/>
<circle cx="47.1" cy="36.8" r=".51"/>
<circle cx="29.3" cy="34.2" r=".51"/>
<circle cx="47.1" cy="52" r=".51"/>
<circle cx="47.1" cy="54.5" r=".51"/>
<circle cx="29.3" cy="57.1" r=".51"/>
<circle cx="224.9" cy="107.9" r=".51"/>
<circle cx="199.5" cy="107.9" r=".51"/>
<circle cx="217.3" cy="107.9" r=".51"/>
<circle cx="232.5" cy="107.9" r=".51"/>
<circle cx="191.9" cy="107.9" r=".51"/>
<circle cx="54.7" cy="26.6" r=".51"/>
<circle cx="47.1" cy="26.6" r=".51"/>
<circle cx="47.1" cy="19" r=".51"/>
<circle cx="54.7" cy="19" r=".51"/>
<circle cx="92.8" cy="19" r=".51"/>
<circle cx="232.5" cy="90.1" r=".51"/>
<circle cx="214.7" cy="90.1" r=".51"/>
<circle cx="217.3" cy="90.1" r=".51"/>
<circle cx="224.9" cy="90.1" r=".51"/>
</g>
<g fill="none" stroke="#008000" stroke-width=".42">
<path d="M21.7 19h40.7M72.5 19h7.6v22.8h-22.8M21.7 26.6h40.7M29.3 39.3v-5.1h17.8v7.6M34.4 36.8v22.8h38.1v-7.6M57.3 39.3v12.7M72.5 26.6h5.1M80.1 39.3h50.8v20.3M113.1 39.3v5.1M118.2 39.3v5.1M125.8 39.3v5.1M29.3 46.9v10.2h17.8v-7.6"/>
<path d="M64.9 41.8v2.6M64.9 52v7.6M72.5 41.8v2.6M113.1 52h12.7M130.9 69.8v5M130.9 85v12.7M130.9 90.1h5.1M146.2 90.1h33M189.3 90.1h12.7M212.2 90.1h38.1M130.9 102.8v5.1h50.8M186.8 107.9h66.6"/>
</g>
<g fill="none" stroke="#f0f" stroke-width=".21">
<path d="M128.4 19h2.5v7.6h-2.5zM163.9 19h2.6v5.1h-2.6z"/>
<circle cx="129.6" cy="22.8" r=".64"/>
<circle cx="129.6" cy="25.3" r=".64"/>
<circle cx="129.6" cy="20.3" r=".64"/>
<circle cx="165.2" cy="22.8" r=".64"/>
<circle cx="165.2" cy="20.3" r=".64"/>
</g>
<path d="M247.4 38h12.4l1.3 1.3-1.3 1.3h-12.4zM15.8 68.5h12.3l1.2 1.3-1.2 1.2h-12.3zM15.6 91.4h9.9l1.3 1.2-1.3 1.3h-9.9zM250 88.8h14.9l1.2 1.3-1.2 1.3h-14.9zM253.6 106.6h10.6l1.3 1.3-1.3 1.2h-10.6zM245.2 133.3l1.3-1.3h9.8v2.5h-9.8zM245.2 151l1.3-1.2h14v2.5h-14z" fill="none" stroke="#008080" stroke-width=".25"/>
<path d="M246.5 150.2h9" fill="none" stroke="#008080" stroke-width=".21"/>
<g font-size="3.1" fill="#f0f">
<text x="110.2" y="18">3-pin connector X1</text>
<text x="145.7" y="18">2-pin connector X2</text>
</g>
<g font-size="3.1" fill="#800080">
<text x="13.5" y="23.4">DC in (max. 62 V)</text>
<text x="14.1" y="49.5">AC in</text>
<text x="14.1" y="52">max. 44 V</text>
</g>
<g font-size="2.9" fill="#808080">
<text x="85" y="64">IC1</text>
<text x="234.1" y="97.5">C16</text>
<text x="74.9" y="108.4">LTC3864EMSE#PBF</text>
</g>
<g font-size="2.5" fill="#c0c0c0">
<text x="13.5" y="11.9">DC input option</text>
<text x="14.1" y="61.4">AC input option</text>
</g>
<g font-size="2.5" fill="#808080">
<text x="10.7" y="14.8">X1-3</text>
<text x="21.7" y="17.6">39303035</text>
<text x="63.6" y="17.6">L1-1</text>
<text x="11.3" y="19.9">X1-1</text>
<text x="41.1" y="23.9">ZD1</text>
<text x="56.9" y="22.4">C2</text>
<text x="63.6" y="21.9">RN114-4/02</text>
<text x="87.4" y="21.1">100n</text>
<text x="87.4" y="18.6">C1</text>
<text x="10.7" y="27.5">X1-2</text>
<text x="41.2" y="26.2">n.c.</text>
<text x="56.9" y="24.3">100n</text>
<text x="63.6" y="25.2">L1-2</text>
<text x="87.4" y="28.8">100n</text>
<text x="87.4" y="26.2">C3</text>
<text x="17.3" y="32.3">X2-2</text>
<text x="34" y="33.2">STPS15H100</text>
<text x="34" y="31">D1</text>
<text x="74.4" y="32.3">PGND</text>
<text x="55" y="38.3">STPS15H100</text>
<text x="55" y="36.1">D2</text>
<text x="22.1" y="43">ZD2</text>
<text x="22.8" y="45.9">n.c.</text>
<text x="34.7" y="45.7">D3</text>
<text x="47.4" y="45.7">D4</text>
<text x="66" y="46.4">C4</text>
<text x="73.6" y="46.4">C5</text>
<text x="107.8" y="47.2">C6</text>
<text x="120.4" y="47.2">C7</text>
<text x="128" y="47.2">C8</text>
<text x="66" y="51.5">2m2</text>
<text x="73.6" y="51.5">2m2</text>
<text x="81.4" y="50.9">12K</text>
<text x="81.4" y="48.6">R1</text>
<text x="106.8" y="49.7">4u7</text>
<text x="120.4" y="49.7">4u7</text>
<text x="128" y="49.7">4u7</text>
<text x="18.5" y="59.6">X2-1</text>
<text x="112.8" y="59.2">C9</text>
<text x="117.6" y="55.8">PGND</text>
<text x="14.1" y="62.2">282836-2</text>
<text x="38" y="63.3">PGND</text>
<text x="112.8" y="61.8">470n</text>
<text x="132.2" y="64.5">R2</text>
<text x="37" y="68.3">R3</text>
<text x="115.3" y="69.4">1u/100V</text>
<text x="115.3" y="66.9">C10</text>
<text x="121.4" y="71.7">PGND</text>
<text x="132.2" y="66.7">R010/2W</text>
<text x="37" y="73.1">0R</text>
<text x="144.9" y="73.4">R4</text>
<text x="163.3" y="75.5">S1751-46R</text>
<text x="163.3" y="72.9">SW</text>
<text x="61.1" y="83.5">R7</text>
<text x="67" y="82.1">100n</text>
<text x="67" y="79.6">C11</text>
<text x="133.5" y="81.2">SUD19P06-60</text>
<text x="133.5" y="78.7">Q1</text>
<text x="144.3" y="78.2">1K</text>
<text x="154.4" y="83.7">PGND</text>
<text x="163.3" y="83.1">S1751-46R</text>
<text x="163.3" y="80.6">GND</text>
<text x="182.3" y="81">R5</text>
<text x="205.2" y="81">R6</text>
<text x="61.1" y="88.3">47K</text>
<text x="137.3" y="87.5">7443551331</text>
<text x="137.3" y="85.6">L2</text>
<text x="181.1" y="85.8">100R</text>
<text x="182.3" y="88.7">L3</text>
<text x="203.9" y="85.8">100R</text>
<text x="206.5" y="88.7">L4</text>
<text x="225.1" y="95.4">C1</text>
<text x="228.3" y="95.4">5</text>
<text x="43.3" y="96.9">JP1-0R</text>
<text x="126.2" y="100.1">D5</text>
<text x="133.5" y="101.9">R8</text>
<text x="143.2" y="100.5">330p</text>
<text x="143.2" y="98.6">C17</text>
<text x="152.1" y="101.8">C20</text>
<text x="153.4" y="98">10u</text>
<text x="153.4" y="96.1">C12</text>
<text x="168.2" y="99.8">EEEFK1J101P</text>
<text x="168.2" y="97.2">C18</text>
<text x="185.1" y="96.7">C19</text>
<text x="185.7" y="98.6">n.c.</text>
<text x="201.6" y="98.6">1u</text>
<text x="201.6" y="96.7">C13</text>
<text x="210.5" y="96.7">C14</text>
<text x="211.1" y="98.6">n.c.</text>
<text x="225.8" y="99.2">n.c.</text>
<text x="234.4" y="100.2">EEEFK1J470P</text>
<text x="133.5" y="104.2">10R</text>
<text x="152.5" y="103.7">10u</text>
<text x="168.2" y="102.2">100u</text>
<text x="182" y="107.2">SH1</text>
<text x="234.4" y="102.8">47u</text>
<text x="66.8" y="109.1">PGND</text>
<text x="116.9" y="117.8">10K</text>
<text x="116.9" y="115.6">R9</text>
<text x="162" y="114.2">PGND</text>
<text x="205.8" y="117.8">R10</text>
<text x="216" y="118.1">R11</text>
<text x="102.2" y="123.4">120p</text>
<text x="103.2" y="121.5">C21</text>
<text x="156.2" y="123.6">SH2</text>
<text x="175.8" y="122.9">R12</text>
<text x="205.8" y="120.1">10K</text>
<text x="208" y="123.9">D6</text>
<text x="216" y="120.3">100K</text>
<text x="117.8" y="128.4">4n7</text>
<text x="117.8" y="126.5">C22</text>
<text x="192.5" y="129.6">n.c.</text>
<text x="192.5" y="127.3">R13</text>
<text x="205.3" y="129.9">BAS316</text>
<text x="224.9" y="131.7">100K</text>
<text x="224.9" y="129.6">R14</text>
<text x="207.7" y="135.7">Q2</text>
<text x="175.8" y="143.5">R15</text>
<text x="205.4" y="143">C23</text>
<text x="207.7" y="138.2">MMBT</text>
<text x="215.1" y="138.2">5401</text>
<text x="176" y="145.7">4K7</text>
<text x="192.5" y="147.1">2N7002</text>
<text x="192.5" y="144.6">Q3</text>
<text x="204.4" y="145.6">470p</text>
</g>
<g font-size="2.5" fill="#800080">
<text x="54.7" y="79.3">tss=8ms</text>
<text x="11.6" y="163.7">Note 1.1: D1-D5, L2 and Q1 requires thermal bridge to the external heatsink. See layer 114 on Board editor for an example.</text>
<text x="11.6" y="166.3">Note 1.2: WE 7447709330, WE 7443551331, Coilcraft MSS1210-333, Coilcraft XAL1510-333, Vishay IHLP4040DZER470M11, etc.</text>
<text x="11.6" y="168.8">Note 1.3: Use 240K for 30 VAC main transformer</text>
<text x="11.6" y="171.3">Note 1.4: Install 0R only if 100% Duty cycle feature is not needed</text>
<text x="11.6" y="173.9">Note 1.5: Use R020 for 0-3.12 A or R015 for 0-4.16 A range</text>
</g>
<g font-size="2.5" fill="#800000">
<text x="11.6" y="181.5">Licensed under the TAPR Open Hardware License (www.tapr.org/OHL)</text>
<text x="11.6" y="184">More info at http://www.envox.hr/eez</text>
<text x="11.6" y="186.6">Repository: https://github.com/eez-open</text>
</g>
<g font-size="2.1" fill="#808080">
<text x="63.3" y="18.6">2</text>
<text x="70.3" y="18.6">3</text>
<text x="63.3" y="26.2">1</text>
<text x="70.3" y="26.2">4</text>
<text x="73.5" y="69.4">8</text>
<text x="77.4" y="70.5">RUN</text>
<text x="93.7" y="70.5">CAP</text>
<text x="100.8" y="72">11</text>
<text x="100.8" y="69.4">9</text>
<text x="73.5" y="74.5">1</text>
<text x="77.4" y="75.6">PLLIN/MODE</text>
<text x="94.5" y="73.1">VIN</text>
<text x="73.5" y="79.6">4</text>
<text x="77.4" y="80.7">SS</text>
<text x="90.9" y="83.2">SENSE</text>
<text x="100.8" y="82.1">10</text>
<text x="73.5" y="84.7">2</text>
<text x="77.4" y="85.8">FREQ</text>
<text x="100.8" y="89.7">12</text>
<text x="137" y="89.7">1</text>
<text x="144" y="89.7">2</text>
<text x="73.5" y="94.8">7</text>
<text x="77.4" y="95.9">PGOOD</text>
<text x="92.3" y="90.9">GATE</text>
<text x="94" y="95.9">VFB</text>
<text x="100.8" y="94.8">5</text>
<text x="72" y="99.9">TP</text>
<text x="77.4" y="101">PGND</text>
<text x="91.9" y="101">SGND</text>
<text x="94.7" y="98.5">ITH</text>
<text x="100.8" y="97.4">6</text>
<text x="100.8" y="99.9">3</text>
</g>
<g font-size="2" fill="#f0f">
<text x="119.9" y="21">DC in+ 1</text>
<text x="120.4" y="23.6">DC in- 2</text>
<text x="156.7" y="23.6">AC in 2</text>
<text x="156.7" y="21">AC in 1</text>
<text x="121.3" y="26.1">Earth 3</text>
</g>
<g font-size="2" fill="#800080">
<text x="58.5" y="40.6">See Note 1.1</text>
<text x="132.2" y="69.1">See Note 1.5</text>
<text x="133.5" y="83.1">See Note 1.1</text>
<text x="46.5" y="90.1">Fsw=350kHz (when grounded)</text>
<text x="134.7" y="93.3">See also Note 1.2</text>
<text x="165.2" y="127.5">See also Note 1.3</text>
<text x="189.3" y="133.9">See Note 1.4</text>
</g>
<g font-size="2" fill="#808080">
<text x="34.7" y="47.8">STPS15H100 STPS15H1</text>
<text x="57.4" y="47.8">00</text>
<text x="61.1" y="55.2">2 x UVZ1H222MHD o</text>
<text x="80.6" y="55.2">r UVR1J222MHD</text>
<text x="173.5" y="93">IHLP2020CZER3R3M11 IHLP2020CZER3R3M11</text>
<text x="117.1" y="102">STPS1</text>
<text x="123.4" y="102">5H100</text>
<text x="175.7" y="125.1">330K</text>
</g>
<g font-size="1.8" fill="#008080">
<text x="34.4" y="13.3">EARTH</text>
<text x="34.4" y="18.4">DC+</text>
<text x="34.4" y="26">DC-</text>
<text x="21.7" y="33.6">AC_IN2</text>
<text x="248.3" y="39.9">DC_OUT/2.1B</text>
<text x="23" y="56.4">AC_IN1</text>
<text x="16.7" y="70.4">PRE_OE/4.2B</text>
<text x="16.4" y="93.3">SYNC/2.1B</text>
<text x="251" y="90.7">PREG_OUT/3.1A</text>
<text x="58.5" y="112.3">SGND</text>
<text x="254.5" y="108.5">POUT-/3.4C</text>
<text x="111.9" y="135.2">SGND</text>
<text x="246.5" y="133.9">OUT+/3.1A</text>
<text x="246.5" y="151.7">SET_100%/4.3A</text>
</g>
<g font-size="1.8" fill="#800000">
<text x="64.3" y="46.5" transform="rotate(-90 64.3 46.5)">+</text>
<text x="71.9" y="46.5" transform="rotate(-90 71.9 46.5)">+</text>
<text x="165.9" y="97.3" transform="rotate(-90 165.9 97.3)">+</text>
<text x="231.9" y="97.3" transform="rotate(-90 231.9 97.3)">+</text>
</g>
</svg>
